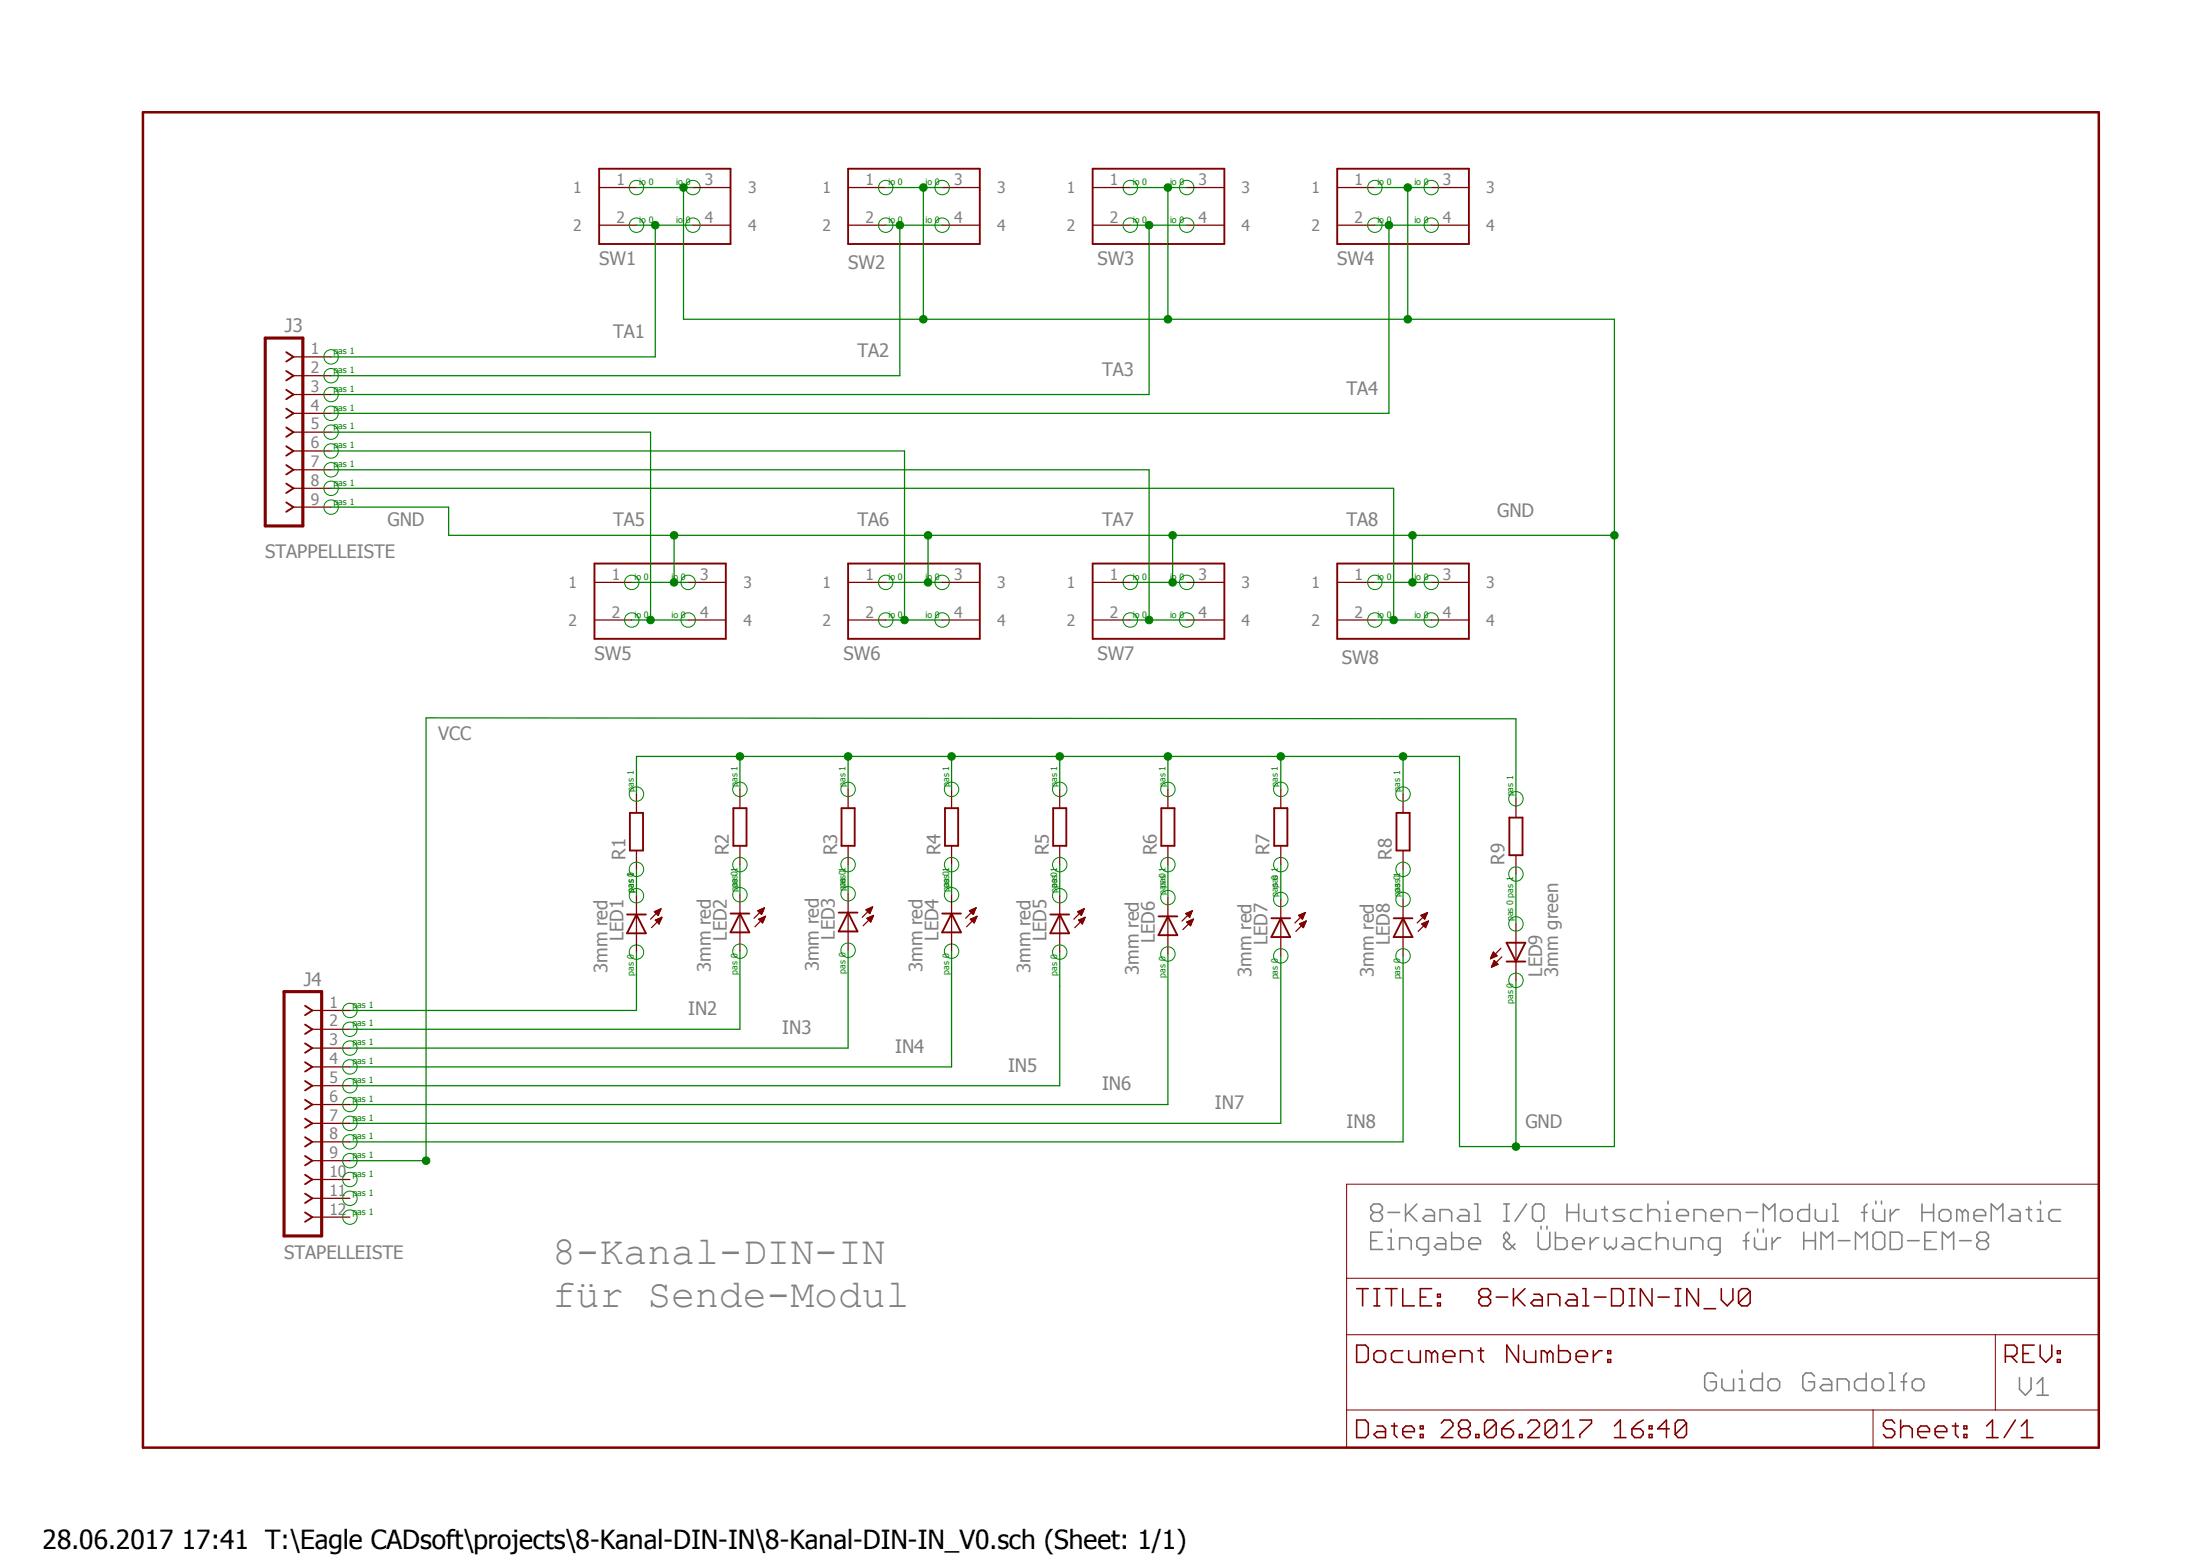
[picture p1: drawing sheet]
<svg xmlns="http://www.w3.org/2000/svg" width="297mm" height="210mm" viewBox="0 0 297 210" stroke-linecap="round" stroke-linejoin="round" font-family="sans-serif">
<path d="M18.8 14.8l265 181.2M283.8 14.8l-265 181.2" fill="none" stroke="#fff" stroke-width=".14"/>
<g fill="none" stroke="#808080" stroke-width=".21">
<path d="M185.1 167.5h.8M185.5 163.7l-.4-.4v-.4l.4-.4h.8l.3 .4v.4l-.3 .4M185.5 163.7l-.4 .4v.4l.4 .3h.8l.3-.3v-.4l-.3-.4M185.5 163.7h.8M186.6 166.3h-1.5v2.4h1.5M187.4 163.7h1.6M187.4 168.7h.8M187.4 167.1h.4v1.6M187.8 165.9v.4M189 168.7v-1.6h1.2l.3 .4v1.2M189.8 162.5v2.3M190.2 163.7l1.1 1.1"/>
<path d="M191.3 162.5l-1.5 1.6M192.5 163.3h.7l.5 .4v1.1h-1.2l-.4-.3 .4-.4h1.2M192.9 168.7h-1.2l-.4-.4v-.8l.4-.4h1.2v1.9l-.4 .4h-.4M194.1 167.1h.7l.4 .4v1.2h-1.1l-.4-.4 .4-.4h1.1M194.4 164.8v-1.5h1.2l.4 .4v1.1M196 166.3v2.4h1.1l.5-.4v-.8l-.5-.4h-1.1M197.1 163.3h.8l.4 .4v1.1h-1.2l-.3-.3 .3-.4h1.2M198.3 167.9h1.6v-.4l-.4-.4h-.8l-.4 .4v.8l.4 .4h.8M199.1 162.5h.4v2.3M199.1 164.8h.8M203 162.5h.8M203 164.8h.8"/>
<path d="M203.4 162.5v2.3M204.6 167.9l-.8 .8h-.4l-.4-.4v-.4l.8-.8v-.4l-.4-.4-.4 .4v.4l1.6 1.6M206.1 162.5l-1.5 2.3M207.3 162.5h.8l.3 .4v1.6l-.3 .3h-.8l-.4-.3v-1.6zM207.7 166.3v2l.4 .4h.8l.4-.4v-2M208.1 165.5v.4M208.9 165.5v.4M210 166.3v2.4h1.2l.4-.4v-.8l-.4-.4h-1.2M211.6 163.7h1.5M211.6 162.5v2.3M212.3 167.9h1.6v-.4l-.4-.4h-.7l-.5 .4v.8l.5 .4h.7M213.1 162.5v2.3"/>
<path d="M213.9 163.3v1.2l.4 .3h1.2v-1.5M214.7 167.1v1.6M215.9 167.1h-.4l-.8 .8M216.2 163.3h.8M216.7 162.9v1.6l.3 .3M216.7 167.1v1.2l.3 .4 .4-.4 .4 .4 .4-.4v-1.2M219.4 163.3h-1.2l-.4 .4 .4 .4h.8l.4 .4-.4 .3h-1.2M219.4 167.1h.8l.4 .4v1.2h-1.2l-.4-.4 .4-.4h1.2M221.7 163.3h-1.1l-.4 .4v.8l.4 .3h1.1M222.5 163.7l.4-.4h.7l.5 .4v1.1M222.5 162.5v2.3M222.9 167.1h-1.2l-.4 .4v.8l.4 .4h1.2"/>
<path d="M223.6 167.5l.5-.4h.7l.4 .4v1.2M223.6 166.3v2.4M224.8 164.8h.8M224.8 163.3h.4v1.5M225.2 162.1v.4M226 167.1v1.2l.4 .4h1.1v-1.6M226.4 164.1h1.6v-.4l-.5-.4h-.7l-.4 .4v.8l.4 .3h.7M228.3 168.7v-1.6h1.2l.4 .4v1.2M228.7 164.8v-1.5h1.2l.4 .4v1.1M231.1 164.1h1.5v-.4l-.4-.4h-.8l-.3 .4v.8l.3 .3h.8M232.2 168.7h-1.1l-.4-.4v-.8l.4-.4h1.1v1.9l-.3 .4h-.5M233.4 164.8v-1.5h1.2l.3 .4v1.1"/>
<path d="M235.4 167.5h.7M235.8 163.7h1.5M236.1 166.3l-.3 .4v2M236.9 167.1v1.2l.4 .4h1.2v-1.6M237.3 165.9v.4M238.1 164.8v-2.3l.7 .8 .8-.8v2.3M238.1 165.9v.4M239.3 167.1v1.6M240.4 167.1h-.4l-.7 .8M240.8 163.3h.8l.4 .4v.8l-.4 .3h-.8l-.4-.3v-.8zM243.5 167.5h1.6M243.5 166.3v2.4"/>
<path d="M244.3 162.5v2.3h-1.1l-.5-.3v-.8l.5-.4h1.1M245.1 163.3v1.2l.4 .3h1.1v-1.5M245.1 166.3v2.4M245.9 168.7v-2.4l.7 .8 .8-.8v2.4M247.4 162.5h.4v2.3M247.4 164.8h.8M248.2 167.5h1.6M250.5 168.7v-2.4l.8 .8 .8-.8v2.4M251.3 163.7h.8M252.1 162.5l-.4 .4v1.9M252.9 163.3v1.2l.4 .3h1.2v-1.5M253.3 166.3h.7l.5 .4v1.6l-.5 .4h-.7l-.4-.4v-1.6z"/>
<path d="M253.3 162.1v.4M254 162.1v.4M255.2 163.3v1.5M255.2 166.3h1.2l.4 .4v1.6l-.4 .4h-1.2zM256.4 163.3h-.4l-.8 .8M257.6 167.5h1.5M259.5 163.7h1.6M259.5 162.5v2.3M259.9 167.5h.8M261.1 162.5v2.3M261.4 166.3h-1.5v2.4h1.5M261.8 163.7l.5-.4h.7l.4 .4v.8l-.4 .3h-.7l-.5-.3z"/>
<path d="M262.3 168.7v-2.4l.7 .8 .8-.8v2.4M264.6 167.5h1.5M265 163.7l-.4-.4h-.4v1.5M265 163.7v1.1M265 163.7l.3-.4 .4 .4v1.1M266.5 164.1h1.6v-.4l-.4-.4h-.8l-.4 .4v.8l.4 .3h.8M267.3 167.5l-.4-.4v-.4l.4-.4h.8l.4 .4v.4l-.4 .4M267.3 167.5l-.4 .4v.4l.4 .4h.8l.4-.4v-.4l-.4-.4M267.3 167.5h.8M268.9 164.8v-2.3l.8 .8 .7-.8v2.3M271.6 163.3h.8l.4 .4v1.1h-1.2l-.4-.3 .4-.4h1.2M273.6 163.3h.7"/>
<path d="M273.9 162.9v1.6l.4 .3M275.1 164.8h.8M275.1 163.3h.4v1.5M275.5 162.1v.4M278.2 163.3h-1.2l-.4 .4v.8l.4 .3h1.2M231.7 185.8l-.4-.5h-.8l-.3 .5v1.5l.3 .4h.8l.4-.4v-.8h-.8M232.5 186.1v1.2l.4 .4h1.2v-1.6M234.8 187.7h.8M234.8 186.1h.4v1.6M235.2 185v.3M238 185.3v2.4h-1.2l-.4-.4v-.8l.4-.4h1.2M239.1 186.1h.8l.4 .4v.8l-.4 .4h-.8l-.4-.4v-.8z"/>
<path d="M245 185.8l-.4-.5h-.8l-.4 .5v1.5l.4 .4h.8l.4-.4v-.8h-.8M246.1 186.1h.8l.4 .4v1.2h-1.2l-.4-.4 .4-.4h1.2M248.1 187.7v-1.6h1.2l.3 .4v1.2M252 185.3v2.4h-1.2l-.4-.4v-.8l.4-.4h1.2M252.8 186.5l.3-.4h.8l.4 .4v.8l-.4 .4h-.8l-.3-.4zM255.1 185.3h.4v2.4M255.1 187.7h.8M256.7 186.5h.7M257.4 185.3l-.4 .5v1.9M258.2 186.5l.4-.4h.8l.4 .4v.8l-.4 .4h-.8l-.4-.4zM272.7 186v1.5l.8 .8 .7-.8v-1.5M275 186.8l.8-.8v2.3"/>
<path d="M275 188.3h1.6"/>
</g>
<path d="M35.8 45.6h5.1v25.4h-5.1zM38.4 133.9h5v32.9h-5z" fill="none" stroke="#800000" stroke-width=".42"/>
<g fill="none" stroke="#800000" stroke-width=".25">
<path d="M80.9 22.8h17.7v10.1h-17.7zM114.5 22.8h17.8v10.1h-17.8zM147.5 22.8h17.8v10.1h-17.8zM180.5 22.8h17.8v10.1h-17.8zM38.6 47.5l1 .7-1 .6M38.6 50.1l1 .6-1 .7M38.6 52.6l1 .7-1 .6M38.6 55.2l1 .6-1 .6M38.6 57.7l1 .6-1 .7M38.6 60.2l1 .7-1 .6M38.6 62.8l1 .6-1 .7M38.6 65.3l1 .6-1 .6"/>
<path d="M38.6 67.8l1 .7-1 .6M80.3 76.1h17.7v10.1h-17.7zM114.5 76.1h17.8v10.1h-17.8zM147.5 76.1h17.8v10.1h-17.8zM180.5 76.1h17.8v10.1h-17.8zM85 109.7h1.8v5.1h-1.8zM99 109.1h1.8v5.1h-1.8zM113.6 109.1h1.8v5.1h-1.8zM127.6 109.1h1.8v5.1h-1.8zM142.2 109.1h1.8v5.1h-1.8zM156.8 109.1h1.8v5.1h-1.8zM172 109.1h1.8v5.1h-1.8z"/>
<path d="M188.5 109.7h1.8v5.1h-1.8zM203.8 110.4h1.8v5h-1.8zM41.2 135.8l1 .6-1 .6M41.2 138.3l1 .6-1 .7M84.7 123.4h2.5M85.9 123.4l1.3 2.6h-2.5zM98.6 123.3h2.6M99.9 123.3l1.3 2.6h-2.6zM113.2 123.2h2.6M114.5 123.2l1.3 2.5h-2.6zM127.2 123.3h2.5M128.5 123.3l1.2 2.6h-2.5z"/>
<path d="M141.8 123.4h2.6M143.1 123.4l1.3 2.6h-2.6zM156.4 123.7h2.6M157.7 123.7l1.3 2.5h-2.6zM171.7 124h2.5M172.9 124l1.3 2.5h-2.5zM188.2 124h2.5M189.4 124l1.3 2.5h-2.5zM203.4 127.3h2.5l-1.2 2.5zM203.4 129.8h2.5M41.2 140.8l1 .7-1 .6M41.2 143.4l1 .6-1 .7"/>
<path d="M41.2 145.9l1 .7-1 .6M41.2 148.5l1 .6-1 .6M41.2 151l1 .6-1 .6M41.2 153.5l1 .6-1 .7M41.2 156l1 .7-1 .6M41.2 158.6l1 .6-1 .7M41.2 161.1l1 .7-1 .6M41.2 163.7l1 .6-1 .6"/>
</g>
<g fill="none" stroke="#800000" stroke-width=".17">
<path d="M80.9 25.3h5M80.9 30.4h5M93.6 25.3h5M93.6 30.4h5M114.5 25.3h5.1M114.5 30.4h5.1M127.2 25.3h5.1M127.2 30.4h5.1M147.5 25.3h5.1M147.5 30.4h5.1M160.2 25.3h5.1M160.2 30.4h5.1"/>
<path d="M180.5 25.3h5.1M180.5 30.4h5.1M193.2 25.3h5.1M193.2 30.4h5.1M39.6 48.2h5.1M39.6 50.7h5.1M39.6 53.3h5.1M39.6 55.8h5.1M39.6 58.3h5.1M39.6 60.9h5.1M39.6 63.4h5.1M39.6 65.9h5.1"/>
<path d="M39.6 68.5h5.1M80.3 78.6h5M92.9 78.6h5.1M114.5 78.6h5.1M127.2 78.6h5.1M147.5 78.6h5.1M160.2 78.6h5.1M180.5 78.6h5.1M193.2 78.6h5.1M80.3 83.7h5M92.9 83.7h5.1M114.5 83.7h5.1"/>
<path d="M127.2 83.7h5.1M147.5 83.7h5.1M160.2 83.7h5.1M180.5 83.7h5.1M193.2 83.7h5.1M85.9 107.2v2.5M85.9 114.8v2.5M99.9 106.6v2.5M99.9 114.2v2.5M114.5 106.6v2.5M114.5 114.2v2.5M128.5 106.6v2.5"/>
<path d="M128.5 114.2v2.5M143.1 106.6v2.5M143.1 114.2v2.5M157.7 106.6v2.5M157.7 114.2v2.5M172.9 106.6v2.5M172.9 114.2v2.5M189.4 107.2v2.5M189.4 114.8v2.5M204.7 107.8v2.6M204.7 115.4v2.6M42.2 136.4h5"/>
<path d="M42.2 138.9h5M85.9 120.9v7.6M88.3 123.1l.9-.4-.3 .9zM88.4 123.1h.7M88.5 123h.6M88.5 123.2h.5M88.6 124.2h.6M88.6 123.3h.4M88.6 124.3h.6M88.7 123.4h.2M88.7 122.9h.5M88.7 124.4h.4"/>
<path d="M88.8 124.1h.5M88.8 123.4h.1M88.8 124.5h.3M88.9 123.5h.1M88.9 124.6h.1M88.9 122.8h.3M89 124.7h.1M89 124h.3M89.1 122.7h.1M89.2 123.9h.2M89.2 122.7l-1.4 1.4M89.4 123.8l-1.4 1.4"/>
<path d="M89.4 123.8l-.4 .9M89.4 123.8l-.9 .4 .5 .5M99.9 120.8v7.6M102.3 122.9l.9-.3-.4 .8zM102.4 122.9h.7M102.4 123h.6M102.4 124.1h.8M102.5 123.1h.5M102.5 124.2h.7M102.6 123.2h.4M102.6 122.8h.5M102.7 124.2h.4"/>
<path d="M102.7 124h.5M102.7 123.3h.2M102.7 124.3h.4M102.8 123.4h.1M102.8 122.7h.3M102.8 124.4h.2M102.9 123.9h.3M102.9 124.5h.1M103 122.6h.2M103.1 123.8h.2M103.2 122.6h.1M103.2 122.6l-1.4 1.4"/>
<path d="M103.3 123.7h.1M103.3 123.7l-1.4 1.4M103.3 123.7l-.3 .9-.6-.5M103.3 123.7l-.9 .4M114.5 120.6v7.7M116.9 122.8l.9-.4-.4 .9zM117 122.8h.6M117 122.9h.6M117 124l.9-.4-.3 .9zM117.1 124h.7M117.1 122.7h.6M117.1 123h.5"/>
<path d="M117.2 124.1h.5M117.2 123.9h.6M117.2 123.1h.3M117.3 124.2h.4M117.3 122.6h.4M117.3 123.2h.2M117.3 124.2h.3M117.4 123.3h.1M117.4 123.8h.5M117.5 124.3h.1M117.5 122.6h.3M117.6 124.4h.1"/>
<path d="M117.6 123.7h.3M117.7 122.5h.1M117.8 122.4l-1.4 1.4M117.8 123.6h.1M117.9 123.6l-1.4 1.4M128.5 120.8v7.6M130.9 122.9l.9-.3-.4 .8zM130.9 122.9h.7M131 123h.6M131 124.1h.7M131.1 123.1h.5M131.1 124.2h.6"/>
<path d="M131.1 123.2h.4M131.1 122.8h.6M131.2 124.2h.5M131.2 124h.6M131.2 123.3h.3M131.3 124.3h.4M131.3 123.4h.1M131.3 122.7h.4M131.4 124.4h.2M131.4 123.9h.4M131.5 124.5h.1M131.5 122.6h.2"/>
<path d="M131.7 123.8h.2M131.7 122.6h.1M131.8 122.6l-1.4 1.4M131.9 123.7h.1M131.9 123.7l-1.4 1.4M131.9 123.7l-.4 .9-.5-.5M131.9 123.7l-.9 .4M143.1 120.9v7.6M145.5 123.1l.9-.4-.4 .9zM145.5 123.1h.7M145.6 123.2h.6M145.6 123h.7"/>
<path d="M145.7 124.2h.6M145.7 124.2h.7M145.7 123.3h.4M145.8 124.3h.5M145.8 123.4h.3M145.8 124.4h.5M145.8 122.9h.5M145.9 123.4h.1M145.9 124.1h.5M146 124.5h.2M146 123.5h.1M146 122.8h.3"/>
<path d="M146 124.6h.2M146.1 124.7h.1M146.1 124h.3M146.2 122.7h.1M146.3 123.9h.2M146.4 122.7l-1.4 1.4M146.5 123.8l-1.4 1.4M146.5 123.8l-.4 .9M146.5 123.8l-.9 .4 .5 .5M157.7 121.2v7.6M160.1 123.4h.7M160.2 123.3h.6"/>
<path d="M160.2 123.4h.6M160.2 124.5l.9-.4-.4 .9zM160.3 124.5h.6M160.3 124.4h.6M160.3 123.5h.4M160.4 124.6h.5M160.4 123.2h.5M160.4 123.6h.3M160.5 124.7h.4M160.5 124.3h.5M160.5 123.7h.2M160.6 124.8h.2"/>
<path d="M160.6 123.1h.3M160.6 123.8h.1M160.7 124.9h.1M160.7 124.2h.3M160.8 123h.1M160.9 124.2h.2M161 122.9l-1.4 1.4M161 122.9l-.4 .9M161 122.9l-.9 .4 .5 .5M161.1 124.1h.1M161.1 124.1l-1.4 1.4M172.9 121.4v7.6"/>
<path d="M175.3 123.6l.9-.4-.4 .9zM175.4 123.5h.7M175.4 123.6h.6M175.5 124.7h.7M175.5 123.7h.5M175.6 124.8h.5M175.6 123.4h.5M175.6 123.8h.3M175.6 124.9h.5M175.7 124.6h.5M175.7 123.9h.2M175.7 125h.4"/>
<path d="M175.8 124h.1M175.8 123.4h.3M175.8 125.1h.2M175.9 124.5h.4M175.9 125.1h.1M176 123.3h.2M176.1 124.4h.2M176.2 123.2h.1M176.2 123.2l-1.4 1.4M176.3 124.3h.1M176.4 124.3l-1.4 1.4M176.4 124.3l-.4 .9-.5-.5"/>
<path d="M176.4 124.3l-.9 .4M189.4 121.4v7.6M191.9 123.6l.8-.4-.3 .9zM191.9 123.5h.7M191.9 123.6h.6M192 124.7h.7M192 123.7h.5M192 124.8h.7M192.1 123.8h.3M192.1 123.4h.5M192.1 123.9h.3M192.1 124.9h.5"/>
<path d="M192.2 124.6h.5M192.2 125h.4M192.3 124h.1M192.3 123.4h.4M192.3 125.1h.2M192.4 124.5h.4M192.4 125.1h.1M192.5 123.3h.2M192.6 124.4h.2M192.7 123.2h.1M192.7 123.2l-1.4 1.4M192.8 124.3h.1"/>
<path d="M192.9 124.3l-1.4 1.4M192.9 124.3l-.4 .9-.5-.5M192.9 124.3l-.9 .4M201.2 129.3h.2M201.3 129.2h.3M201.3 129.1h.5M201.4 129h.7M201.4 130.5h.1M201.4 128.9h.7M201.4 130.4h.4M201.5 128.9h.5M201.5 130.3h.5"/>
<path d="M201.5 128.8h.4M201.5 130.2h.6M201.5 128.7h.3M201.5 130.1h.7M201.6 128.6h.1M201.6 130h.5M201.6 128.5l-.4 .9M201.6 128.5l.5 .5-.9 .4M201.6 128.5h.1M201.6 129.9h.4M201.7 129.8h.2M201.7 129.8h.1"/>
<path d="M201.7 129.7h.1M201.8 129.7l-.4 .9M201.8 129.7l.5 .5-.9 .4M202.6 128l-1.4 1.4M202.8 129.2l-1.4 1.4M204.7 124.7v7.6M42.2 141.5h5M42.2 144h5M42.2 146.6h5M42.2 149.1h5M42.2 151.6h5M42.2 154.1h5"/>
<path d="M42.2 156.7h5M42.2 159.2h5M42.2 161.8h5M42.2 164.3h5"/>
</g>
<path d="M19.3 15.2h264.1v180.2h-264.1z" fill="none" stroke="#800000" stroke-width=".34"/>
<path d="M181.8 159.9h101.6v35.5h-101.6zM181.8 172.6h101.6M181.8 180.2h101.6M181.8 190.3h101.6M252.9 190.3v5.1M269.4 180.2v10.1" fill="none" stroke="#800000" stroke-width=".14"/>
<g fill="none" stroke="#800000" stroke-width=".21">
<path d="M183.2 173.9h1.5M184 173.9v2.4M185.5 173.9h.8M185.5 176.3h.8M185.9 173.9v2.4M187.1 173.9h1.5M187.9 173.9v2.4M189.4 173.9v2.4h1.6M191.8 175.1h.7M193.3 173.9h-1.5v2.4h1.5M194.1 175.9h.4v.4h-.4zM194.1 174.7h.4v.4h-.4z"/>
<path d="M200.1 175.1l-.4-.4v-.4l.4-.4h.8l.3 .4v.4l-.3 .4M200.1 175.1l-.4 .4v.4l.4 .4h.8l.3-.4v-.4l-.3-.4M200.1 175.1h.8M202 175.1h1.6M204.3 173.9v2.4M204.8 175.1l1.1 1.2M205.9 173.9l-1.6 1.6M207.1 174.7h.8l.3 .4v1.2h-1.1l-.4-.4 .4-.4h1.1M209 176.3v-1.6h1.2l.4 .4v1.2M211.7 174.7h.9l.3 .4v1.2h-1.2l-.3-.4 .3-.4h1.2M213.7 173.9h.4v2.4M213.7 176.3h.8"/>
<path d="M215.3 175.1h1.5M217.6 173.9h1.2l.4 .4v1.6l-.4 .4h-1.2zM220 173.9h.7M220 176.3h.7M220.3 173.9v2.4M223.1 173.9v2.4l-1.6-2.4v2.4M223.9 175.1h1.5M226.2 173.9h.7M226.2 176.3h.7M226.6 173.9v2.4M229.3 173.9v2.4l-1.6-2.4v2.4M230.1 176.7h1.5"/>
<path d="M232.4 173.9v1.6l.8 .8 .8-.8v-1.6M236.3 174.3l-.4-.4h-.7l-.5 .4v1.6M236.3 174.3v1.6l-.4 .4h-.7l-.5-.4M236.3 174.3l-1.6 1.6M183.2 181.6h1.2l.3 .3v1.6l-.3 .4h-1.2zM183.2 191.7h1.2l.3 .4v1.5l-.3 .5h-1.2zM185.5 182.7l.4-.4h.8l.4 .4v.8l-.4 .4h-.8l-.4-.4zM185.9 192.5h.8l.4 .4v1.2h-1.2l-.4-.5 .4-.3h1.2M187.9 192.5h.7M188.3 192.1v1.5l.3 .5M189.4 193.3h1.6v-.4l-.4-.4h-.8l-.4 .4v.7l.4 .5h.8M189.4 182.3h-1.1l-.4 .4v.8l.4 .4h1.1"/>
<path d="M190.2 182.3v1.2l.4 .4h1.2v-1.6M191.8 193.6h.3v.5h-.3zM191.8 192.5h.3v.4h-.3zM193.3 182.7l-.4-.4h-.4v1.6M193.3 182.7l.4-.4 .4 .4v1.2M193.3 182.7v1.2M194.6 192.1l.4-.4h.8l.4 .4v.4l-1.6 1.6h1.6M194.9 183.1h1.5v-.4l-.4-.4h-.8l-.3 .4v.8l.3 .4h.8M197.2 183.9v-1.6h1.2l.4 .4v1.2M197.3 192.9l-.4 .4v.3l.4 .5h.8l.4-.5v-.3l-.4-.4M197.3 192.9l-.4-.4v-.4l.4-.4h.8l.4 .4v.4l-.4 .4M197.3 192.9h.8"/>
<path d="M199.3 193.6h.4v.5h-.4zM199.6 182.3h.7M199.9 181.9v1.6l.4 .4M202 192.1v1.5l-.4 .5h-.8l-.4-.5M202 192.1l-.4-.4h-.8l-.4 .4v1.5M202 192.1l-1.6 1.5M202.8 192.9h1.2l.3 .4v.3l-.3 .5h-.8l-.4-.5zM204.3 191.7l-.7 .4-.8 .8M205 181.6v2.3l-1.5-2.3v2.3M205.1 193.6h.4v.5h-.4zM205.8 182.3v1.2l.4 .4h1.1v-1.6M206.3 192.1l.4-.4h.8l.4 .4v.4l-1.6 1.6h1.6"/>
<path d="M208.9 182.7l-.4-.4h-.4v1.6M208.9 182.7v1.2M208.9 182.7l.4-.4 .4 .4v1.2M210.2 192.1v1.5l-.4 .5h-.8l-.4-.5M210.2 192.1l-.4-.4h-.8l-.4 .4v1.5M210.2 192.1l-1.6 1.5M210.4 181.6v2.3h1.2l.4-.4v-.8l-.4-.4h-1.2M211 194.1h1.5M211 192.5l.7-.8v2.4M212.8 183.1h1.5v-.4l-.4-.4h-.7l-.4 .4v.8l.4 .4h.7M213.3 191.7h1.6v.4l-1.6 1.5v.5M215.1 182.3v1.6"/>
<path d="M216.3 182.3h-.4l-.8 .8M217.1 183.5h.4v.4h-.4zM217.1 182.3h.4v.4h-.4zM218 194.1h1.5M218 192.5l.8-.8v2.4M220.3 192.9h1.2l.4 .4v.3l-.4 .5h-.8l-.4-.5zM221.9 191.7l-.8 .4-.8 .8M222.7 193.6h.4v.5h-.4zM222.7 192.5h.4v.4h-.4zM225.4 192.9h-1.6l1.2-1.2v2.4M227.7 192.1v1.5l-.4 .5h-.7l-.4-.5M227.7 192.1l-.4-.4h-.7l-.4 .4v1.5"/>
<path d="M227.7 192.1l-1.5 1.5M255.8 192.1l-.4-.4h-.7l-.4 .4v.4l.4 .4h.7l.4 .4v.3l-.4 .5h-.7l-.4-.5M256.6 192.9l.4-.4h.8l.4 .4v1.2M256.6 191.7v2.4M258.9 193.3h1.6v-.4l-.4-.4h-.8l-.4 .4v.7l.4 .5h.8M261.3 193.3h1.5v-.4l-.3-.4h-.8l-.4 .4v.7l.4 .5h.8M263.6 192.5h.8M264 192.1v1.5l.4 .5M265.2 193.6h.4v.5h-.4zM265.2 192.5h.4v.4h-.4zM268.2 194.1h1.6M268.2 192.5l.8-.8v2.4"/>
<path d="M270.8 183.1h1.1l.4-.4v-.8l-.4-.3h-1.1v2.3M271.6 183.1l.7 .8M272.1 191.7l-1.5 2.4M272.9 194.1h1.6M272.9 192.5l.8-.8v2.4M273.1 182.7h.8M274.7 181.6h-1.6v2.3h1.6M275.5 181.6v1.5l.7 .8 .8-.8v-1.5M277.8 183.5h.4v.4h-.4zM277.8 182.3h.4v.4h-.4z"/>
</g>
<g fill="none" stroke="#008000" stroke-width=".14">
<circle cx="85.9" cy="25.3" r=".98"/>
<circle cx="85.9" cy="30.4" r=".98"/>
<circle cx="93.5" cy="25.3" r=".98"/>
<circle cx="93.5" cy="30.4" r=".98"/>
<circle cx="119.6" cy="25.3" r=".98"/>
<circle cx="119.6" cy="30.4" r=".98"/>
<circle cx="127.2" cy="25.3" r=".98"/>
<circle cx="127.2" cy="30.4" r=".98"/>
<circle cx="152.6" cy="25.3" r=".98"/>
<circle cx="152.6" cy="30.4" r=".98"/>
<circle cx="160.2" cy="25.3" r=".98"/>
<circle cx="160.2" cy="30.4" r=".98"/>
<circle cx="185.6" cy="30.4" r=".98"/>
<circle cx="185.6" cy="25.3" r=".98"/>
<circle cx="193.2" cy="25.3" r=".98"/>
<circle cx="193.2" cy="30.4" r=".98"/>
<circle cx="44.7" cy="53.3" r=".98"/>
<circle cx="44.7" cy="58.3" r=".98"/>
<circle cx="44.7" cy="48.2" r=".98"/>
<circle cx="44.7" cy="55.8" r=".98"/>
<circle cx="44.7" cy="50.7" r=".98"/>
<circle cx="44.7" cy="65.9" r=".98"/>
<circle cx="44.7" cy="68.5" r=".98"/>
<circle cx="44.7" cy="63.4" r=".98"/>
<circle cx="44.7" cy="60.9" r=".98"/>
<circle cx="85.3" cy="78.6" r=".98"/>
<circle cx="92.9" cy="78.6" r=".98"/>
<circle cx="119.6" cy="78.6" r=".98"/>
<circle cx="127.2" cy="78.6" r=".98"/>
<circle cx="152.6" cy="78.6" r=".98"/>
<circle cx="160.2" cy="78.6" r=".98"/>
<circle cx="185.6" cy="78.6" r=".98"/>
<circle cx="193.2" cy="78.6" r=".98"/>
<circle cx="85.3" cy="83.7" r=".98"/>
<circle cx="92.9" cy="83.7" r=".98"/>
<circle cx="119.6" cy="83.7" r=".98"/>
<circle cx="127.2" cy="83.7" r=".98"/>
<circle cx="152.6" cy="83.7" r=".98"/>
<circle cx="160.2" cy="83.7" r=".98"/>
<circle cx="185.6" cy="83.7" r=".98"/>
<circle cx="193.2" cy="83.7" r=".98"/>
<circle cx="85.9" cy="107.2" r=".98"/>
<circle cx="85.9" cy="117.3" r=".98"/>
<circle cx="99.9" cy="106.6" r=".98"/>
<circle cx="99.9" cy="116.7" r=".98"/>
<circle cx="114.5" cy="116.7" r=".98"/>
<circle cx="114.5" cy="106.6" r=".98"/>
<circle cx="128.5" cy="106.6" r=".98"/>
<circle cx="128.5" cy="116.7" r=".98"/>
<circle cx="143.1" cy="106.6" r=".98"/>
<circle cx="143.1" cy="116.7" r=".98"/>
<circle cx="157.7" cy="106.6" r=".98"/>
<circle cx="157.7" cy="116.7" r=".98"/>
<circle cx="172.9" cy="116.7" r=".98"/>
<circle cx="172.9" cy="106.6" r=".98"/>
<circle cx="189.4" cy="107.2" r=".98"/>
<circle cx="189.4" cy="117.3" r=".98"/>
<circle cx="204.7" cy="118" r=".98"/>
<circle cx="204.7" cy="107.8" r=".98"/>
<circle cx="47.2" cy="138.9" r=".98"/>
<circle cx="47.2" cy="136.4" r=".98"/>
<circle cx="85.9" cy="120.9" r=".98"/>
<circle cx="85.9" cy="128.5" r=".98"/>
<circle cx="99.9" cy="128.4" r=".98"/>
<circle cx="99.9" cy="120.8" r=".98"/>
<circle cx="114.5" cy="120.6" r=".98"/>
<circle cx="114.5" cy="128.3" r=".98"/>
<circle cx="128.5" cy="120.8" r=".98"/>
<circle cx="128.5" cy="128.4" r=".98"/>
<circle cx="143.1" cy="128.5" r=".98"/>
<circle cx="143.1" cy="120.9" r=".98"/>
<circle cx="157.7" cy="128.8" r=".98"/>
<circle cx="157.7" cy="121.2" r=".98"/>
<circle cx="172.9" cy="129" r=".98"/>
<circle cx="172.9" cy="121.4" r=".98"/>
<circle cx="189.4" cy="121.4" r=".98"/>
<circle cx="189.4" cy="129" r=".98"/>
<circle cx="204.7" cy="124.7" r=".98"/>
<circle cx="204.7" cy="132.3" r=".98"/>
<circle cx="47.2" cy="151.6" r=".98"/>
<circle cx="47.2" cy="144" r=".98"/>
<circle cx="47.2" cy="154.1" r=".98"/>
<circle cx="47.2" cy="149.1" r=".98"/>
<circle cx="47.2" cy="141.5" r=".98"/>
<circle cx="47.2" cy="146.6" r=".98"/>
<circle cx="47.2" cy="156.7" r=".98"/>
<circle cx="47.2" cy="159.2" r=".98"/>
<circle cx="47.2" cy="161.8" r=".98"/>
<circle cx="47.2" cy="164.3" r=".98"/>
</g>
<path d="M119.6 30.4h7.6M121.5 30.4v20.3h-76.8" fill="none" stroke="#008000" stroke-width=".17"/>
<circle cx="121.5" cy="30.4" r=".51" fill="#008000"/>
<circle cx="121.5" cy="30.4" r=".51" fill="none" stroke="#008000" stroke-width=".14"/>
<path d="M152.6 30.4h7.6M155.1 30.4v22.9h-110.4" fill="none" stroke="#008000" stroke-width=".17"/>
<circle cx="155.1" cy="30.4" r=".51" fill="#008000"/>
<circle cx="155.1" cy="30.4" r=".51" fill="none" stroke="#008000" stroke-width=".14"/>
<path d="M185.6 30.4h7.6M187.5 30.4v25.4h-142.8" fill="none" stroke="#008000" stroke-width=".17"/>
<circle cx="187.5" cy="30.4" r=".51" fill="#008000"/>
<circle cx="187.5" cy="30.4" r=".51" fill="none" stroke="#008000" stroke-width=".14"/>
<path d="M44.7 58.3h43.1v25.4M85.3 83.7h7.6" fill="none" stroke="#008000" stroke-width=".17"/>
<circle cx="87.8" cy="83.7" r=".51" fill="#008000"/>
<circle cx="87.8" cy="83.7" r=".51" fill="none" stroke="#008000" stroke-width=".14"/>
<path d="M44.7 60.9h77.4v22.8M119.6 83.7h7.6" fill="none" stroke="#008000" stroke-width=".17"/>
<circle cx="122.1" cy="83.7" r=".51" fill="#008000"/>
<circle cx="122.1" cy="83.7" r=".51" fill="none" stroke="#008000" stroke-width=".14"/>
<path d="M44.7 63.4h110.4v20.3M152.6 83.7h7.6" fill="none" stroke="#008000" stroke-width=".17"/>
<circle cx="155.1" cy="83.7" r=".51" fill="#008000"/>
<circle cx="155.1" cy="83.7" r=".51" fill="none" stroke="#008000" stroke-width=".14"/>
<path d="M44.7 65.9h143.5v17.8M185.6 83.7h7.6" fill="none" stroke="#008000" stroke-width=".17"/>
<circle cx="188.2" cy="83.7" r=".51" fill="#008000"/>
<circle cx="188.2" cy="83.7" r=".51" fill="none" stroke="#008000" stroke-width=".14"/>
<path d="M127.2 25.3h-2.5v17.8M193.2 25.3h-3.1v17.8M92.3 43.1h125.7v111.7h-20.9M60.6 68.5v3.8h157.4" fill="none" stroke="#008000" stroke-width=".17"/>
<circle cx="124.7" cy="43.1" r=".51" fill="#008000"/>
<circle cx="124.7" cy="43.1" r=".51" fill="none" stroke="#008000" stroke-width=".14"/>
<circle cx="190.1" cy="43.1" r=".51" fill="#008000"/>
<circle cx="190.1" cy="43.1" r=".51" fill="none" stroke="#008000" stroke-width=".14"/>
<path d="M125.3 72.3v6.3h1.9M190.7 72.3v6.3" fill="none" stroke="#008000" stroke-width=".17"/>
<circle cx="125.3" cy="72.3" r=".51" fill="#008000"/>
<circle cx="125.3" cy="72.3" r=".51" fill="none" stroke="#008000" stroke-width=".14"/>
<circle cx="190.7" cy="72.3" r=".51" fill="#008000"/>
<circle cx="190.7" cy="72.3" r=".51" fill="none" stroke="#008000" stroke-width=".14"/>
<path d="M160.2 25.3h-2.5v17.8M44.7 68.5h15.9" fill="none" stroke="#008000" stroke-width=".17"/>
<circle cx="157.7" cy="43.1" r=".51" fill="#008000"/>
<circle cx="157.7" cy="43.1" r=".51" fill="none" stroke="#008000" stroke-width=".14"/>
<path d="M91 72.3v6.3h1.9" fill="none" stroke="#008000" stroke-width=".17"/>
<circle cx="91" cy="72.3" r=".51" fill="#008000"/>
<circle cx="91" cy="72.3" r=".51" fill="none" stroke="#008000" stroke-width=".14"/>
<path d="M85.3 78.6h5.7M158.3 72.3v6.3" fill="none" stroke="#008000" stroke-width=".17"/>
<circle cx="91" cy="78.6" r=".51" fill="#008000"/>
<circle cx="91" cy="78.6" r=".51" fill="none" stroke="#008000" stroke-width=".14"/>
<path d="M152.6 78.6h5.7" fill="none" stroke="#008000" stroke-width=".17"/>
<circle cx="158.3" cy="72.3" r=".51" fill="#008000"/>
<circle cx="158.3" cy="72.3" r=".51" fill="none" stroke="#008000" stroke-width=".14"/>
<circle cx="157.7" cy="25.3" r=".51" fill="#008000"/>
<circle cx="157.7" cy="25.3" r=".51" fill="none" stroke="#008000" stroke-width=".14"/>
<path d="M152.6 25.3h5.1M158.3 78.6h1.9M185.6 78.6h7.6" fill="none" stroke="#008000" stroke-width=".17"/>
<circle cx="158.3" cy="78.6" r=".51" fill="#008000"/>
<circle cx="158.3" cy="78.6" r=".51" fill="none" stroke="#008000" stroke-width=".14"/>
<circle cx="190.7" cy="78.6" r=".51" fill="#008000"/>
<circle cx="190.7" cy="78.6" r=".51" fill="none" stroke="#008000" stroke-width=".14"/>
<path d="M85.9 25.3h7.7M92.3 25.3v17.8" fill="none" stroke="#008000" stroke-width=".17"/>
<circle cx="92.3" cy="25.3" r=".51" fill="#008000"/>
<circle cx="92.3" cy="25.3" r=".51" fill="none" stroke="#008000" stroke-width=".14"/>
<path d="M119.6 78.6h5.7" fill="none" stroke="#008000" stroke-width=".17"/>
<circle cx="125.3" cy="78.6" r=".51" fill="#008000"/>
<circle cx="125.3" cy="78.6" r=".51" fill="none" stroke="#008000" stroke-width=".14"/>
<path d="M119.6 25.3h5.1M185.6 25.3h4.5" fill="none" stroke="#008000" stroke-width=".17"/>
<circle cx="190.1" cy="25.3" r=".51" fill="#008000"/>
<circle cx="190.1" cy="25.3" r=".51" fill="none" stroke="#008000" stroke-width=".14"/>
<circle cx="124.7" cy="25.3" r=".51" fill="#008000"/>
<circle cx="124.7" cy="25.3" r=".51" fill="none" stroke="#008000" stroke-width=".14"/>
<circle cx="218" cy="72.3" r=".51" fill="#008000"/>
<circle cx="218" cy="72.3" r=".51" fill="none" stroke="#008000" stroke-width=".14"/>
<path d="M99.9 102.1v4.5M114.5 102.1v4.5M128.5 102.1v4.5M143.1 102.1v4.5M157.7 102.1v4.5M172.9 102.1v4.5M189.4 102.1h-103.5v5.1M197.1 102.1v52.7" fill="none" stroke="#008000" stroke-width=".17"/>
<circle cx="172.9" cy="102.1" r=".51" fill="#008000"/>
<circle cx="172.9" cy="102.1" r=".51" fill="none" stroke="#008000" stroke-width=".14"/>
<circle cx="157.7" cy="102.1" r=".51" fill="#008000"/>
<circle cx="157.7" cy="102.1" r=".51" fill="none" stroke="#008000" stroke-width=".14"/>
<circle cx="143.1" cy="102.1" r=".51" fill="#008000"/>
<circle cx="143.1" cy="102.1" r=".51" fill="none" stroke="#008000" stroke-width=".14"/>
<circle cx="128.5" cy="102.1" r=".51" fill="#008000"/>
<circle cx="128.5" cy="102.1" r=".51" fill="none" stroke="#008000" stroke-width=".14"/>
<circle cx="114.5" cy="102.1" r=".51" fill="#008000"/>
<circle cx="114.5" cy="102.1" r=".51" fill="none" stroke="#008000" stroke-width=".14"/>
<circle cx="99.9" cy="102.1" r=".51" fill="#008000"/>
<circle cx="99.9" cy="102.1" r=".51" fill="none" stroke="#008000" stroke-width=".14"/>
<path d="M197.1 102.1h-7.7v5.1" fill="none" stroke="#008000" stroke-width=".17"/>
<circle cx="189.4" cy="102.1" r=".51" fill="#008000"/>
<circle cx="189.4" cy="102.1" r=".51" fill="none" stroke="#008000" stroke-width=".14"/>
<path d="M204.7 132.3v22.5h-.1" fill="none" stroke="#008000" stroke-width=".17"/>
<circle cx="204.7" cy="154.8" r=".51" fill="#008000"/>
<circle cx="204.7" cy="154.8" r=".51" fill="none" stroke="#008000" stroke-width=".14"/>
<path d="M85.9 30.4h7.7M88.5 30.4v17.8h-43.8M99.9 128.4v10.5h-52.7M114.5 128.3v13.2h-67.3M128.5 128.4v15.6h-81.3M143.1 128.5v18.1h-95.9M157.7 128.8v20.3h-110.5M172.9 129v22.6h-125.7M189.4 129v25.1h-142.2" fill="none" stroke="#008000" stroke-width=".17"/>
<circle cx="88.5" cy="30.4" r=".51" fill="#008000"/>
<circle cx="88.5" cy="30.4" r=".51" fill="none" stroke="#008000" stroke-width=".14"/>
<path d="M204.7 107.8v-10.8l-147.2-.1v59.8h-10.3" fill="none" stroke="#008000" stroke-width=".17"/>
<circle cx="57.5" cy="156.7" r=".51" fill="#008000"/>
<circle cx="57.5" cy="156.7" r=".51" fill="none" stroke="#008000" stroke-width=".14"/>
<path d="M85.9 117.3v3.6M99.9 116.7v4.1M114.5 116.7v3.9M128.5 116.7v4.1M143.1 116.7v4.2M157.7 116.7v4.5M172.9 116.7v4.7M189.4 117.3v4.1M204.7 118v6.7M85.9 128.5v7.9h-38.7" fill="none" stroke="#008000" stroke-width=".17"/>
<g font-size="5.4" fill="#808080">
<text x="74.5" y="170.6">8-Kanal-DIN-IN</text>
<text x="74.5" y="176.4">für Sende-Modul</text>
</g>
<text font-size="3.6" x="5.8" y="209">28.06.2017 17:41 T:\Eagle CADsoft\projects\8-Kanal-DIN-IN\8-Kanal-DIN-IN_V0.sch (Sheet: 1/1)</text>
<g font-size="2.5" fill="#808080">
<text x="80.9" y="35.7">SW1</text>
<text x="148.2" y="35.7">SW3</text>
<text x="180.5" y="35.7">SW4</text>
<text x="114.5" y="36.4">SW2</text>
<text x="38.5" y="44.9">J3</text>
<text x="82.8" y="45.6">TA1</text>
<text x="115.8" y="48.2">TA2</text>
<text x="148.8" y="50.7">TA3</text>
<text x="181.8" y="53.3">TA4</text>
<text x="52.3" y="71">GND</text>
<text x="82.8" y="71">TA5</text>
<text x="115.8" y="71">TA6</text>
<text x="148.8" y="71">TA7</text>
<text x="181.8" y="71">TA8</text>
<text x="202.1" y="69.7">GND</text>
<text x="35.8" y="75.3">STAPPELLEISTE</text>
<text x="80.3" y="89">SW5</text>
<text x="113.9" y="89">SW6</text>
<text x="148.2" y="89">SW7</text>
<text x="181.2" y="89.7">SW8</text>
<text x="59.2" y="99.9">VCC</text>
<text x="84.5" y="116.1" transform="rotate(-90 84.5 116.1)">R1</text>
<text x="98.4" y="115.4" transform="rotate(-90 98.4 115.4)">R2</text>
<text x="113" y="115.4" transform="rotate(-90 113 115.4)">R3</text>
<text x="127" y="115.4" transform="rotate(-90 127 115.4)">R4</text>
<text x="141.6" y="115.4" transform="rotate(-90 141.6 115.4)">R5</text>
<text x="156.2" y="115.4" transform="rotate(-90 156.2 115.4)">R6</text>
<text x="171.4" y="115.4" transform="rotate(-90 171.4 115.4)">R7</text>
<text x="187.9" y="116.1" transform="rotate(-90 187.9 116.1)">R8</text>
<text x="203.2" y="116.7" transform="rotate(-90 203.2 116.7)">R9</text>
<text x="82" y="131.4" transform="rotate(-90 82 131.4)">3mm red</text>
<text x="84.2" y="127.1" transform="rotate(-90 84.2 127.1)">LED1</text>
<text x="96" y="131.2" transform="rotate(-90 96 131.2)">3mm red</text>
<text x="98.1" y="127" transform="rotate(-90 98.1 127)">LED2</text>
<text x="110.6" y="131.1" transform="rotate(-90 110.6 131.1)">3mm red</text>
<text x="112.7" y="126.8" transform="rotate(-90 112.7 126.8)">LED3</text>
<text x="124.5" y="131.2" transform="rotate(-90 124.5 131.2)">3mm red</text>
<text x="126.7" y="127" transform="rotate(-90 126.7 127)">LED4</text>
<text x="139.1" y="131.4" transform="rotate(-90 139.1 131.4)">3mm red</text>
<text x="141.3" y="127.1" transform="rotate(-90 141.3 127.1)">LED5</text>
<text x="153.8" y="131.6" transform="rotate(-90 153.8 131.6)">3mm red</text>
<text x="155.9" y="127.3" transform="rotate(-90 155.9 127.3)">LED6</text>
<text x="169" y="131.9" transform="rotate(-90 169 131.9)">3mm red</text>
<text x="171.2" y="127.6" transform="rotate(-90 171.2 127.6)">LED7</text>
<text x="185.5" y="131.9" transform="rotate(-90 185.5 131.9)">3mm red</text>
<text x="187.7" y="127.6" transform="rotate(-90 187.7 127.6)">LED8</text>
<text x="208.2" y="131.8" transform="rotate(-90 208.2 131.8)">LED9</text>
<text x="210.4" y="131.8" transform="rotate(-90 210.4 131.8)">3mm green</text>
<text x="41" y="133.1">J4</text>
<text x="92.9" y="137">IN2</text>
<text x="105.6" y="139.6">IN3</text>
<text x="120.9" y="142.1">IN4</text>
<text x="136.1" y="144.7">IN5</text>
<text x="148.8" y="147.2">IN6</text>
<text x="164" y="149.7">IN7</text>
<text x="181.8" y="152.3">IN8</text>
<text x="205.9" y="152.3">GND</text>
<text x="38.4" y="169.9">STAPELLEISTE</text>
</g>
<g font-size="2.1" fill="#808080">
<text x="77.4" y="26.1">1</text>
<text x="83.2" y="25">1</text>
<text x="95.2" y="25">3</text>
<text x="101" y="26.1">3</text>
<text x="111" y="26.1">1</text>
<text x="116.8" y="25">1</text>
<text x="128.8" y="25">3</text>
<text x="134.6" y="26.1">3</text>
<text x="144.1" y="26.1">1</text>
<text x="149.9" y="25">1</text>
<text x="161.8" y="25">3</text>
<text x="167.6" y="26.1">3</text>
<text x="177.1" y="26.1">1</text>
<text x="182.9" y="25">1</text>
<text x="194.8" y="25">3</text>
<text x="200.7" y="26.1">3</text>
<text x="77.4" y="31.2">2</text>
<text x="83.2" y="30.1">2</text>
<text x="95.2" y="30.1">4</text>
<text x="101" y="31.2">4</text>
<text x="111" y="31.2">2</text>
<text x="116.8" y="30.1">2</text>
<text x="128.8" y="30.1">4</text>
<text x="134.6" y="31.2">4</text>
<text x="144.1" y="31.2">2</text>
<text x="149.9" y="30.1">2</text>
<text x="161.8" y="30.1">4</text>
<text x="167.6" y="31.2">4</text>
<text x="177.1" y="31.2">2</text>
<text x="182.9" y="30.1">2</text>
<text x="194.8" y="30.1">4</text>
<text x="200.7" y="31.2">4</text>
<text x="41.9" y="47.8">1</text>
<text x="41.9" y="50.3">2</text>
<text x="41.9" y="52.9">3</text>
<text x="41.9" y="55.4">4</text>
<text x="41.9" y="58">5</text>
<text x="41.9" y="60.5">6</text>
<text x="41.9" y="63">7</text>
<text x="41.9" y="65.6">8</text>
<text x="41.9" y="68.1">9</text>
<text x="76.7" y="79.4">1</text>
<text x="82.6" y="78.3">1</text>
<text x="82.6" y="83.4">2</text>
<text x="94.5" y="78.3">3</text>
<text x="94.5" y="83.4">4</text>
<text x="100.4" y="79.4">3</text>
<text x="111" y="79.4">1</text>
<text x="116.8" y="78.3">1</text>
<text x="116.8" y="83.4">2</text>
<text x="128.8" y="78.3">3</text>
<text x="128.8" y="83.4">4</text>
<text x="134.6" y="79.4">3</text>
<text x="144.1" y="79.4">1</text>
<text x="149.9" y="78.3">1</text>
<text x="149.9" y="83.4">2</text>
<text x="161.8" y="78.3">3</text>
<text x="161.8" y="83.4">4</text>
<text x="167.6" y="79.4">3</text>
<text x="177.1" y="79.4">1</text>
<text x="182.9" y="78.3">1</text>
<text x="182.9" y="83.4">2</text>
<text x="194.8" y="78.3">3</text>
<text x="194.8" y="83.4">4</text>
<text x="200.7" y="79.4">3</text>
<text x="76.7" y="84.5">2</text>
<text x="100.4" y="84.5">4</text>
<text x="111" y="84.5">2</text>
<text x="134.6" y="84.5">4</text>
<text x="144.1" y="84.5">2</text>
<text x="167.6" y="84.5">4</text>
<text x="177.1" y="84.5">2</text>
<text x="200.7" y="84.5">4</text>
<text x="44.5" y="136">1</text>
<text x="44.5" y="138.6">2</text>
<text x="44.5" y="141.1">3</text>
<text x="44.5" y="143.6">4</text>
<text x="44.5" y="146.2">5</text>
<text x="44.5" y="148.7">6</text>
<text x="44.5" y="151.3">7</text>
<text x="44.5" y="153.8">8</text>
<text x="44.5" y="156.3">9</text>
<text x="44.5" y="158.9">10</text>
<text x="44.5" y="161.4">11</text>
<text x="44.5" y="164">12</text>
</g>
<g font-size="1.2" fill="#008000">
<text x="86.3" y="25">io 0</text>
<text x="91.3" y="25">io 0</text>
<text x="120" y="25">io 0</text>
<text x="125" y="25">io 0</text>
<text x="152.9" y="25">io 0</text>
<text x="158" y="25">io 0</text>
<text x="186" y="25">io 0</text>
<text x="191" y="25">io 0</text>
<text x="86.3" y="30.1">io 0</text>
<text x="91.3" y="30.1">io 0</text>
<text x="120" y="30.1">io 0</text>
<text x="125" y="30.1">io 0</text>
<text x="152.9" y="30.1">io 0</text>
<text x="158" y="30.1">io 0</text>
<text x="186" y="30.1">io 0</text>
<text x="191" y="30.1">io 0</text>
<text x="45" y="47.8">pas 1</text>
<text x="45" y="50.3">pas 1</text>
<text x="45" y="52.9">pas 1</text>
<text x="45" y="55.4">pas 1</text>
<text x="45" y="58">pas 1</text>
<text x="45" y="60.5">pas 1</text>
<text x="45" y="63">pas 1</text>
<text x="45" y="65.6">pas 1</text>
<text x="45" y="68.1">pas 1</text>
<text x="85.7" y="78.3">io 0</text>
<text x="85.7" y="83.4">io 0</text>
<text x="90.7" y="78.3">io 0</text>
<text x="90.7" y="83.4">io 0</text>
<text x="120" y="78.3">io 0</text>
<text x="120" y="83.4">io 0</text>
<text x="125" y="78.3">io 0</text>
<text x="125" y="83.4">io 0</text>
<text x="152.9" y="78.3">io 0</text>
<text x="152.9" y="83.4">io 0</text>
<text x="158" y="78.3">io 0</text>
<text x="158" y="83.4">io 0</text>
<text x="186" y="78.3">io 0</text>
<text x="186" y="83.4">io 0</text>
<text x="191" y="78.3">io 0</text>
<text x="191" y="83.4">io 0</text>
<text x="85.6" y="106.8" transform="rotate(-90 85.6 106.8)">pas 1</text>
<text x="99.6" y="106.2" transform="rotate(-90 99.6 106.2)">pas 1</text>
<text x="114.2" y="106.2" transform="rotate(-90 114.2 106.2)">pas 1</text>
<text x="128.1" y="106.2" transform="rotate(-90 128.1 106.2)">pas 1</text>
<text x="142.7" y="106.2" transform="rotate(-90 142.7 106.2)">pas 1</text>
<text x="157.3" y="106.2" transform="rotate(-90 157.3 106.2)">pas 1</text>
<text x="172.5" y="106.2" transform="rotate(-90 172.5 106.2)">pas 1</text>
<text x="189.1" y="106.8" transform="rotate(-90 189.1 106.8)">pas 1</text>
<text x="204.3" y="107.5" transform="rotate(-90 204.3 107.5)">pas 1</text>
<text x="99.6" y="119.9" transform="rotate(-90 99.6 119.9)">pas 1</text>
<text x="114.2" y="119.9" transform="rotate(-90 114.2 119.9)">pas 1</text>
<text x="128.1" y="119.9" transform="rotate(-90 128.1 119.9)">pas 1</text>
<text x="142.7" y="119.9" transform="rotate(-90 142.7 119.9)">pas 1</text>
<text x="157.3" y="119.9" transform="rotate(-90 157.3 119.9)">pas 1</text>
<text x="172.5" y="119.9" transform="rotate(-90 172.5 119.9)">pas 1</text>
<text x="85.6" y="120.5" transform="rotate(-90 85.6 120.5)">pas 0</text>
<text x="85.6" y="120.5" transform="rotate(-90 85.6 120.5)">pas 1</text>
<text x="99.6" y="120.4" transform="rotate(-90 99.6 120.4)">pas 0</text>
<text x="114.2" y="120.3" transform="rotate(-90 114.2 120.3)">pas 0</text>
<text x="128.1" y="120.4" transform="rotate(-90 128.1 120.4)">pas 0</text>
<text x="142.7" y="120.5" transform="rotate(-90 142.7 120.5)">pas 0</text>
<text x="157.3" y="120.8" transform="rotate(-90 157.3 120.8)">pas 0</text>
<text x="172.5" y="121" transform="rotate(-90 172.5 121)">pas 0</text>
<text x="189.1" y="121" transform="rotate(-90 189.1 121)">pas 0</text>
<text x="189.1" y="120.5" transform="rotate(-90 189.1 120.5)">pas 1</text>
<text x="204.3" y="124.3" transform="rotate(-90 204.3 124.3)">pas 0 pas 1</text>
<text x="85.6" y="131.7" transform="rotate(-90 85.6 131.7)">pas 0</text>
<text x="99.6" y="131.6" transform="rotate(-90 99.6 131.6)">pas 0</text>
<text x="114.2" y="131.4" transform="rotate(-90 114.2 131.4)">pas 0</text>
<text x="128.1" y="131.6" transform="rotate(-90 128.1 131.6)">pas 0</text>
<text x="142.7" y="131.7" transform="rotate(-90 142.7 131.7)">pas 0</text>
<text x="157.3" y="132" transform="rotate(-90 157.3 132)">pas 0</text>
<text x="47.6" y="136">pas 1</text>
<text x="172.5" y="132.2" transform="rotate(-90 172.5 132.2)">pas 0</text>
<text x="189.1" y="132.2" transform="rotate(-90 189.1 132.2)">pas 0</text>
<text x="204.3" y="135.5" transform="rotate(-90 204.3 135.5)">pas 0</text>
<text x="47.6" y="138.6">pas 1</text>
<text x="47.6" y="141.1">pas 1</text>
<text x="47.6" y="143.6">pas 1</text>
<text x="47.6" y="146.2">pas 1</text>
<text x="47.6" y="148.7">pas 1</text>
<text x="47.6" y="151.3">pas 1</text>
<text x="47.6" y="153.8">pas 1</text>
<text x="47.6" y="156.3">pas 1</text>
<text x="47.6" y="158.9">pas 1</text>
<text x="47.6" y="161.4">pas 1</text>
<text x="47.6" y="164">pas 1</text>
</g>
</svg>
